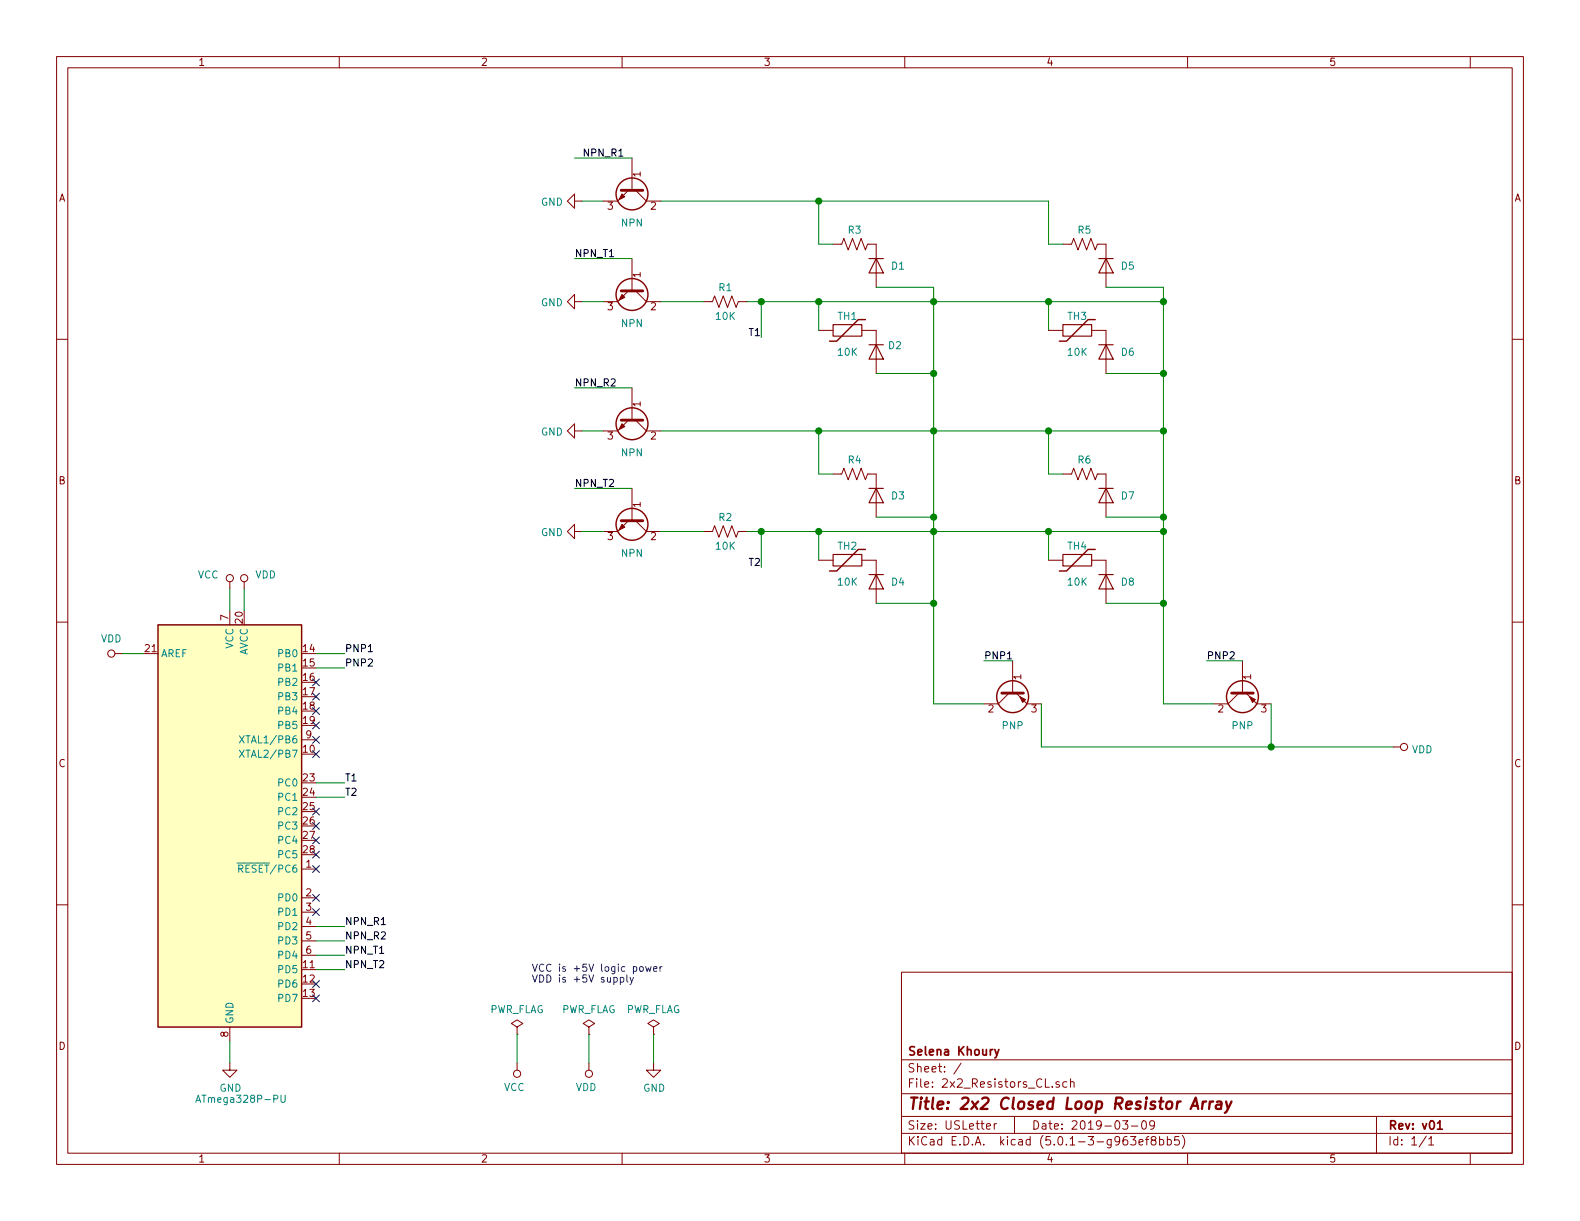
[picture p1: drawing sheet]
<svg xmlns="http://www.w3.org/2000/svg" width="279mm" height="216mm" viewBox="0 0 279 216" stroke-linecap="round" stroke-linejoin="round" font-family="sans-serif">
<g fill="none" stroke="#840000" stroke-width=".18">
<path d="M10 10h259.4v195.9h-259.4zM12 12h255.4v191.9h-255.4zM60 10v2M110 10v2M160 10v2M210 10v2M260 10v2M101.6 35.6v-1.3l-1.3 1.3 1.3 1.2v-1.2h1.3M111.1 33.7l-1.9 1.9h-2.5M111.8 27.9v5.8M112.4 33.7l1.9 1.9h2.5M10 60h2"/>
<path d="M101.6 53.3v-1.2l-1.3 1.2 1.3 1.3v-1.3h1.3M111.1 51.4l-1.9 1.9h-2.5M111.8 45.7v5.7M112.4 51.4l1.9 1.9h2.5M124.5 53.3h1.5l.4-1 .7 2.1 .8-2.1 .8 2.1 .7-2.1 .8 2.1 .4-1.1h1.5M144.8 58.4h2.5M147.3 43.2h1.5l.4-1 .8 2 .7-2 .8 2 .8-2 .7 2 .4-1h1.5v7.6M152.4 58.4h2.5v7.6M185.4 58.4h2.6M188 43.2h1.5l.4-1 .7 2 .8-2 .8 2 .7-2 .8 2 .4-1h1.5v7.6M193 58.4h2.6v7.6M267.4 60h2"/>
<path d="M101.6 76.2v-1.3l-1.3 1.3 1.3 1.3v-1.3h1.3M111.1 74.3l-1.9 1.9h-2.5M111.8 68.6v5.7M112.4 74.3l1.9 1.9h2.5M101.6 94v-1.3l-1.3 1.3 1.3 1.3v-1.3h1.3M111.1 92.1l-1.9 1.9h-2.5M111.8 86.4v5.7M112.4 92.1l1.9 1.9h2.5M124.5 94h1.5l.4-1 .7 2 .8-2 .8 2 .7-2 .8 2 .4-1h1.5M144.8 99.1h2.5M147.3 83.8h1.5l.4-1 .8 2 .7-2 .8 2 .8-2 .7 2 .4-1h1.5v7.6M152.4 99.1h2.5v7.6"/>
<path d="M185.4 99.1h2.6M188 83.8h1.5l.4-1 .7 2 .8-2 .8 2 .7-2 .8 2 .4-1h1.5v7.6M193 99.1h2.6v7.6M10 110h2M20.3 115.6h1.3M40.6 102.9v1.2M40.6 108v2.5M43.2 102.9v1.2M179.1 116.8v5.8M219.7 116.8v5.8M267.4 110h2M53.3 130.8h2.6"/>
<path d="M178.4 122.6l-1.9 1.9h-2.5M179.7 122.6l1.9 1.9h2.5M219.1 122.6l-1.9 1.9h-2.6M220.3 122.6l1.9 1.9h2.6M246.4 132.1h1.2M10 160h2M53.3 153.7h2.6M53.3 158.8h2.6M267.4 160h2M53.3 161.3h2.6M53.3 163.8h2.6M53.3 166.4h2.6"/>
<path d="M53.3 168.9h2.6M159.4 171.9h108v32h-108zM40.6 188v1.2h1.3l-1.3 1.3-1.2-1.3h1.2M40.6 181.6v2.6M91.4 181.6l1.1-.6-1.1-.7-1 .7 1 .6v1.3M91.4 182.9h.1M91.4 188v1.2M104.1 181.6l1.1-.6-1.1-.7-1 .7 1 .6v1.3M104.1 182.9h.1M104.1 188v1.2M115.6 188v1.2h1.2l-1.2 1.3-1.3-1.3h1.3M115.6 181.6l1-.6-1-.7-1 .7 1 .6v1.3"/>
<path d="M115.6 182.9h.1M159.4 197.4h108M159.4 193.4h108M159.4 187.4h108M170 188l-1.3 1.9M174.4 199.2l.8-.2-.1-.2-.4-.1-.3 .2 .1 .7h.6M175.8 198.7v1M176.2 198.7l-.3 .1-.1 .2M179.4 197.4v3M187.3 191.3a.37 .37 0 0 0-.6 .2l.1 .2 .5 .1 .1 .2-.3 .3-.4-.1M188.6 191.3h-.4l-.3 .2 .1 .6 .2 .2 .4-.1M189.3 191.4l.1-.1a.37 .37 0 0 1 .5 .2v.8"/>
<path d="M189.3 190.8v1.5M198.5 198.2h.9l-.4 .6 .4 .1v.6l-.2 .2-.7-.2M200.1 199.1h1.1M202 198.3l.4-.1a.94 .94 0 0 1 0 1.5 .82 .82 0 0 1-.4-1.4zM204.2 198.8l-.3 .3h-.3l-.3-.3v-.3l.2-.3h.4l.2 .1a1.13 1.13 0 0 1-.2 1.3l-.4 .1M243.4 197.4v6.5M60 203.9v2M110 203.9v2M159.4 200.4h108M160 203.9v2M199.9 201h1l-.5 .5 .4 .2v.6l-.2 .2-.7-.2M201.4 202l.7-.2v-.3h-.4l-.3 .2 .1 .7h.6"/>
<path d="M202.6 201.5h.5M203.1 201h-.3v.2v1.3M203.9 201.6l-.3-.3v-.2a.48 .48 0 0 1 .7-.1l.1 .2-.1 .3-.6 .2a.48 .48 0 0 0-.1 .6l.3 .2 .4-.2 .1-.4-.3-.3M205.1 201.5h.4l.3 .3-.1 .5-.2 .2-.4-.1M205.1 201v1.5M206.4 201.5h.5l.2 .3v.5l-.2 .2-.5-.1M206.4 201v1.5M208.5 201h-.7l-.1 .7 .2-.2 .5 .1 .2 .2-.1 .5-.2 .2-.6-.2M209.1 200.8a1.71 1.71 0 0 1 0 2.2M210 203.9v2M252.2 200.9l-1.2 1.9M252.7 201.4l.4-.4v1.5"/>
<path d="M252.7 202.5h.8M260 203.9v2"/>
<circle cx="19.7" cy="115.6" r=".63"/>
<circle cx="40.6" cy="102.2" r=".63"/>
<circle cx="43.2" cy="102.2" r=".63"/>
<circle cx="248.3" cy="132.1" r=".63"/>
<circle cx="91.4" cy="189.9" r=".63"/>
<circle cx="104.1" cy="189.9" r=".63"/>
</g>
<path d="M175.9 185.6l.4 1M176.6 185.6l-.5 1.3-.2 .2M254.2 198.6l.4-.4v1.5M254.2 199.7h.9" fill="none" stroke="#840000" stroke-width=".3"/>
<path d="M210.5 196.1l1-2 .4 2M210.8 195.5h1M212.7 194.8l-.2 1.3M213.3 194.8a.54 .54 0 0 0-.6 .3M214 194.8l-.2 1.3M214.5 194.8a.54 .54 0 0 0-.6 .3M215.2 194.8h.8l-.1 1.3M216 195.2l-.7 .1a.4 .4 0 0 0-.3 .4 .4 .4 0 0 0 .2 .4l.7-.1M216.8 194.8l.3 1.3M217.8 194.8l-.9 1.8-.3 .2" fill="none" stroke="#840000" stroke-width=".41"/>
<path d="M27.9 110.5h25.4v71.1h-25.4z" fill="#ffffc2" stroke="#ffffc2" stroke-width=".18"/>
<g fill="none" stroke="#840000" stroke-width=".25">
<path d="M153 56.5h-1.2l-3.8 3.8h-1.3M193.7 56.5h-1.3l-3.8 3.8h-1.3M153 97.2h-1.2l-3.8 3.8h-1.3M193.7 97.2h-1.3l-3.8 3.8h-1.3M27.9 110.5h25.4v71.1h-25.4z"/>
<circle cx="111.8" cy="34.3" r="2.82"/>
<circle cx="111.8" cy="52.1" r="2.82"/>
<circle cx="111.8" cy="74.9" r="2.82"/>
<circle cx="111.8" cy="92.7" r="2.82"/>
<circle cx="179.1" cy="123.2" r="2.82"/>
<circle cx="219.7" cy="123.2" r="2.82"/>
</g>
<path d="M42.3 132.6l.9 1.3M42.3 130.1l.9 1.3M43.2 132.6l-.9 1.3M43.2 130.1l-.9 1.3M41.9 152.6h1.3M42.2 153.6h.6l.2-.2-.1-.3-.2-.1h-.5v1.2M42.5 153.6l.5 .6M34.6 194.9l.5-1.3 .4 1.3M34.7 194.6h.7M49.7 193.6v1.1l.2 .2h.4l.1-.2v-1.1" fill="none" stroke="#008484" stroke-width=".18"/>
<path d="M109.9 33.7h3.8M109.9 51.4h3.8M109.9 74.3h3.8M109.9 92.1h3.8M177.2 122.6h3.8M217.8 122.6h3.8" fill="none" stroke="#840000" stroke-width=".51"/>
<g fill="#840000" stroke="#840000" stroke-width=".18">
<path d="M180.3 123.2l1.1 .5-.6 .5z"/>
<path d="M110 34.3l.5 .5-1 .5z"/>
<path d="M221 123.2l1 .5-.5 .5z"/>
<path d="M110 74.9l.5 .5-1 .5z"/>
<path d="M110 92.7l.5 .5-1 .5z"/>
<path d="M110 52.1l.5 .5-1 .5z"/>
</g>
<g fill="none" stroke="#840000" stroke-width=".2">
<path d="M147.3 57.4h5.1v2h-5.1zM153.7 45.7h2.5M154.9 45.7l1.3 2.6h-2.5zM188 57.4h5v2h-5zM194.3 45.7h2.5M195.6 45.7l1.2 2.6h-2.5zM153.7 61h2.5M154.9 61l1.3 2.5h-2.5zM194.3 61h2.5M195.6 61l1.2 2.5h-2.5zM147.3 98h5.1v2.1h-5.1zM153.7 86.4h2.5"/>
<path d="M154.9 86.4l1.3 2.5h-2.5zM188 98h5v2.1h-5zM194.3 86.4h2.5M195.6 86.4l1.2 2.5h-2.5zM153.7 101.6h2.5M154.9 101.6l1.3 2.5h-2.5zM194.3 101.6h2.5M195.6 101.6l1.2 2.5h-2.5z"/>
</g>
<g fill="#008400" stroke="#008400" stroke-width=".25">
<circle cx="205.7" cy="76.2" r=".51"/>
<circle cx="165.1" cy="76.2" r=".51"/>
<circle cx="144.8" cy="35.6" r=".51"/>
<circle cx="165.1" cy="53.3" r=".51"/>
<circle cx="205.7" cy="53.3" r=".51"/>
<circle cx="144.8" cy="53.3" r=".51"/>
<circle cx="144.8" cy="94" r=".51"/>
<circle cx="165.1" cy="94" r=".51"/>
<circle cx="205.7" cy="91.4" r=".51"/>
<circle cx="144.8" cy="76.2" r=".51"/>
<circle cx="165.1" cy="66" r=".51"/>
<circle cx="205.7" cy="66" r=".51"/>
<circle cx="205.7" cy="94" r=".51"/>
<circle cx="185.4" cy="94" r=".51"/>
<circle cx="185.4" cy="76.2" r=".51"/>
<circle cx="165.1" cy="91.4" r=".51"/>
<circle cx="185.4" cy="53.3" r=".51"/>
<circle cx="134.6" cy="53.3" r=".51"/>
<circle cx="134.6" cy="94" r=".51"/>
<circle cx="224.8" cy="132.1" r=".51"/>
<circle cx="165.1" cy="106.7" r=".51"/>
<circle cx="205.7" cy="106.7" r=".51"/>
</g>
<g fill="none" stroke="#008400" stroke-width=".18">
<path d="M101.6 27.9h10.2M102.9 35.6h3.8M116.8 35.6h68.6v7.6h2.6M144.8 35.6v7.6h2.5M101.6 45.7h10.2M102.9 53.3h3.8M116.8 53.3h7.7M132.1 53.3h73.6M134.6 53.3v6.4M144.8 53.3v5.1M154.9 50.8h10.2v73.7h8.9M185.4 53.3v5.1"/>
<path d="M195.6 50.8h10.1v73.7h8.9M101.6 68.6h10.2M102.9 76.2h3.8M116.8 76.2h88.9M144.8 76.2v7.6h2.5M154.9 66h10.2M185.4 76.2v7.6h2.6M195.6 66h10.1M101.6 86.4h10.2M102.9 94h3.8M116.8 94h7.7M132.1 94h73.6"/>
<path d="M134.6 94v6.3M144.8 94v5.1M154.9 91.4h10.2M185.4 94v5.1M195.6 91.4h10.1M21.6 115.6h3.8M40.6 104.1v3.9M43.2 104.1v3.9M55.9 115.6h5.1M55.9 118.1h5.1M154.9 106.7h10.2M174 116.8h5.1"/>
<path d="M195.6 106.7h10.1M213.4 116.8h6.3M55.9 138.4h5.1M184.1 124.5v7.6h62.3M224.8 124.5v7.6M55.9 141h5.1M55.9 163.8h5.1M55.9 166.4h5.1M55.9 168.9h5.1M55.9 171.5h5.1M40.6 184.2v3.8M91.4 182.9v5.1"/>
<path d="M104.1 182.9v5.1M115.6 182.9v5.1"/>
</g>
<path d="M65.1 115.2h.8M178.2 116.5h.7" fill="none" stroke="#000" stroke-width=".18"/>
<g fill="none" stroke="#000084" stroke-width=".18">
<path d="M55.3 130.2l1.2 1.2M55.3 132.7l1.2 1.3M55.3 125.1l1.2 1.2M55.3 127.7l1.2 1.2M55.3 120l1.2 1.3M55.3 122.6l1.2 1.2M56.5 130.2l-1.2 1.2M56.5 132.7l-1.2 1.3M56.5 125.1l-1.2 1.2M56.5 127.7l-1.2 1.2M56.5 120l-1.2 1.3M56.5 122.6l-1.2 1.2"/>
<path d="M55.3 145.4l1.2 1.3M55.3 148l1.2 1.2M55.3 150.5l1.2 1.2M55.3 153.1l1.2 1.2M55.3 142.9l1.2 1.2M55.3 158.1l1.2 1.3M56.5 145.4l-1.2 1.3M56.5 148l-1.2 1.2M56.5 150.5l-1.2 1.2M56.5 153.1l-1.2 1.2M56.5 142.9l-1.2 1.2M56.5 158.1l-1.2 1.3"/>
<path d="M55.3 160.7l1.2 1.2M55.3 173.4l1.2 1.2M55.3 175.9l1.2 1.2M56.5 160.7l-1.2 1.2M56.5 173.4l-1.2 1.2M56.5 175.9l-1.2 1.2"/>
</g>
<path d="M109.7 172.9l.4-.1 .2 .3-.1 .5h-.5M109.7 172.8v1.3M110.8 172.4v1.1l.2 .2M111.4 172.8l.3 .9M112 172.8l-.4 1.2-.2 .1M113.2 171l.3-.1 .3 .2-.2 .6-.3 .1-.1-.2zM114.2 170.9l.2 .9 .3-.7 .2 .7 .2-.9M115.6 171.3l.6-.1-.1-.2-.4-.1-.1 .2v.6h.5M116.7 170.9v.9M117.1 170.9l-.4 .2" fill="none" stroke="#0000c2" stroke-width=".18"/>
<text font-size="2.8" fill="#840000" x="160.4" y="196.2">Title: 2x2 Closed Loop Resistor Array</text>
<g font-size="2.1" fill="#840000">
<text x="160.4" y="189.6">Sheet: /</text>
<text x="160.4" y="186.6">Selena Khoury</text>
<text x="160.4" y="192.3">File: 2x2_Resistors_CL.sch</text>
<text x="160.4" y="202.5">KiCad E.D.A. kicad (5.0.1-3-g963ef8bb5)</text>
<text x="160.4" y="199.7">Size: USLetter</text>
<text x="182.4" y="199.7">Date: 2019-03-09</text>
<text x="245.4" y="199.7">Rev: v01</text>
<text x="245.4" y="202.5">Id: 1/1</text>
</g>
<g font-size="1.8" fill="#840000">
<text x="35" y="11.6">1</text>
<text x="85" y="11.6">2</text>
<text x="135" y="11.6">3</text>
<text x="185" y="11.6">4</text>
<text x="235" y="11.6">5</text>
<text x="10.4" y="35.6">A</text>
<text x="113.3" y="31.3" transform="rotate(-90 113.3 31.3)">1</text>
<text x="267.8" y="35.6">A</text>
<text x="107.5" y="37.1">3</text>
<text x="115.1" y="37.1">2</text>
<text x="113.3" y="49" transform="rotate(-90 113.3 49)">1</text>
<text x="107.5" y="54.9">3</text>
<text x="115.1" y="54.9">2</text>
<text x="113.3" y="71.9" transform="rotate(-90 113.3 71.9)">1</text>
<text x="107.5" y="77.7">3</text>
<text x="115.1" y="77.7">2</text>
<text x="10.4" y="85.6">B</text>
<text x="113.3" y="89.7" transform="rotate(-90 113.3 89.7)">1</text>
<text x="267.8" y="85.6">B</text>
<text x="107.5" y="95.5">3</text>
<text x="115.1" y="95.5">2</text>
<text x="40.4" y="109.7" transform="rotate(-90 40.4 109.7)">7</text>
<text x="42.9" y="110.2" transform="rotate(-90 42.9 110.2)">20</text>
<text x="25.7" y="115.3">21</text>
<text x="53.6" y="115.3">14</text>
<text x="53.6" y="117.9">15</text>
<text x="53.6" y="120.4">16</text>
<text x="53.6" y="122.9">17</text>
<text x="53.6" y="125.5">18</text>
<text x="174.8" y="126">2</text>
<text x="180.6" y="120.2" transform="rotate(-90 180.6 120.2)">1</text>
<text x="182.4" y="126">3</text>
<text x="215.4" y="126">2</text>
<text x="221.2" y="120.2" transform="rotate(-90 221.2 120.2)">1</text>
<text x="223" y="126">3</text>
<text x="53.6" y="128">19</text>
<text x="54.1" y="130.6">9</text>
<text x="10.4" y="135.6">C</text>
<text x="53.6" y="133.1">10</text>
<text x="267.8" y="135.6">C</text>
<text x="53.6" y="138.2">23</text>
<text x="53.6" y="140.7">24</text>
<text x="53.6" y="143.3">25</text>
<text x="53.6" y="145.8">26</text>
<text x="53.6" y="148.3">27</text>
<text x="53.6" y="150.9">28</text>
<text x="54.1" y="153.4">1</text>
<text x="54.1" y="158.5">2</text>
<text x="54.1" y="161">3</text>
<text x="54.1" y="163.6">4</text>
<text x="54.1" y="166.1">5</text>
<text x="53.6" y="171.2">11</text>
<text x="53.6" y="173.7">12</text>
<text x="54.1" y="168.7">6</text>
<text x="53.6" y="176.3">13</text>
<text x="10.4" y="185.6">D</text>
<text x="40.4" y="183.4" transform="rotate(-90 40.4 183.4)">8</text>
<text x="267.8" y="185.6">D</text>
<text x="35" y="205.5">1</text>
<text x="85" y="205.5">2</text>
<text x="135" y="205.5">3</text>
<text x="185" y="205.5">4</text>
<text x="235" y="205.5">5</text>
</g>
<g font-size="1.8">
<text x="103.5" y="27.7">NPN_R1</text>
<text x="101.6" y="45.5">NPN_T1</text>
<text x="132.6" y="59.4">T1</text>
<text x="101.6" y="68.3">NPN_R2</text>
<text x="101.6" y="86.1">NPN_T2</text>
<text x="132.6" y="100.1">T2</text>
<text x="61" y="115.3">PNP1</text>
<text x="61" y="117.9">PNP2</text>
<text x="174" y="116.6">PNP1</text>
<text x="213.4" y="116.6">PNP2</text>
<text x="61" y="140.7">T2</text>
<text x="61" y="138.2">T1</text>
<text x="61" y="163.6">NPN_R1</text>
<text x="61" y="166.1">NPN_R2</text>
<text x="61" y="171.2">NPN_T2</text>
<text x="61" y="168.7">NPN_T1</text>
</g>
<g font-size="1.8" fill="#008484">
<text x="95.7" y="36.4">GND</text>
<text x="109.9" y="40.1">NPN</text>
<text x="150" y="41.3">R3</text>
<text x="190.7" y="41.3">R5</text>
<text x="157.7" y="47.7">D1</text>
<text x="198.3" y="47.7">D5</text>
<text x="127.2" y="51.5">R1</text>
<text x="95.7" y="54.2">GND</text>
<text x="109.9" y="57.8">NPN</text>
<text x="126.6" y="56.6">10K</text>
<text x="148.2" y="56.6">TH1</text>
<text x="188.8" y="56.6">TH3</text>
<text x="148.2" y="62.9">10K</text>
<text x="157.1" y="61.7">D2</text>
<text x="188.9" y="62.9">10K</text>
<text x="198.3" y="62.9">D6</text>
<text x="95.7" y="77">GND</text>
<text x="109.9" y="80.7">NPN</text>
<text x="150" y="82">R4</text>
<text x="190.7" y="82">R6</text>
<text x="157.7" y="88.3">D3</text>
<text x="198.3" y="88.3">D7</text>
<text x="95.7" y="94.8">GND</text>
<text x="127.2" y="92.1">R2</text>
<text x="109.9" y="98.5">NPN</text>
<text x="126.6" y="97.2">10K</text>
<text x="148.2" y="97.2">TH2</text>
<text x="188.8" y="97.2">TH4</text>
<text x="35" y="102.3">VCC</text>
<text x="45.1" y="102.3">VDD</text>
<text x="148.2" y="103.6">10K</text>
<text x="157.7" y="103.6">D4</text>
<text x="188.9" y="103.6">10K</text>
<text x="198.3" y="103.6">D8</text>
<text x="17.8" y="113.6">VDD</text>
<text x="28.4" y="116.2">AREF</text>
<text x="41.3" y="114.7" transform="rotate(-90 41.3 114.7)">VCC</text>
<text x="43.8" y="116" transform="rotate(-90 43.8 116)">AVCC</text>
<text x="49.4" y="116.2">PB0</text>
<text x="49.4" y="118.7">PB1</text>
<text x="49.4" y="121.3">PB2</text>
<text x="49.4" y="123.8">PB3</text>
<text x="43.3" y="131.4">XTAL1/PB6</text>
<text x="49.4" y="126.4">PB4</text>
<text x="49.4" y="128.9">PB5</text>
<text x="177.3" y="129">PNP</text>
<text x="217.9" y="129">PNP</text>
<text x="43.3" y="134">XTAL2/PB7</text>
<text x="249.7" y="133.2">VDD</text>
<text x="49.4" y="139.1">PC0</text>
<text x="49.4" y="141.6">PC1</text>
<text x="49.4" y="144.1">PC2</text>
<text x="49.4" y="146.7">PC3</text>
<text x="49.4" y="149.2">PC4</text>
<text x="43" y="154.3">RESET/PC6</text>
<text x="49.4" y="151.8">PC5</text>
<text x="49.4" y="159.4">PD0</text>
<text x="49.4" y="161.9">PD1</text>
<text x="49.4" y="164.5">PD2</text>
<text x="49.4" y="167">PD3</text>
<text x="49.4" y="172.1">PD5</text>
<text x="49.4" y="169.5">PD4</text>
<text x="49.4" y="174.6">PD6</text>
<text x="49.4" y="177.2">PD7</text>
<text x="86.5" y="179.1">PWR_FLAG</text>
<text x="99.2" y="179.1">PWR_FLAG</text>
<text x="110.6" y="179.1">PWR_FLAG</text>
<text x="41.3" y="181.1" transform="rotate(-90 41.3 181.1)">GND</text>
<text x="35.6" y="195">ATmega328P-PU</text>
<text x="38.8" y="193">GND</text>
<text x="89.1" y="192.9">VCC</text>
<text x="101.8" y="192.9">VDD</text>
<text x="113.7" y="193">GND</text>
</g>
<g font-size="1.8" fill="#0000c2">
<text x="94" y="171.8">VCC is +5V logic power</text>
<text x="94" y="173.7">VDD is +5V supply</text>
</g>
</svg>
